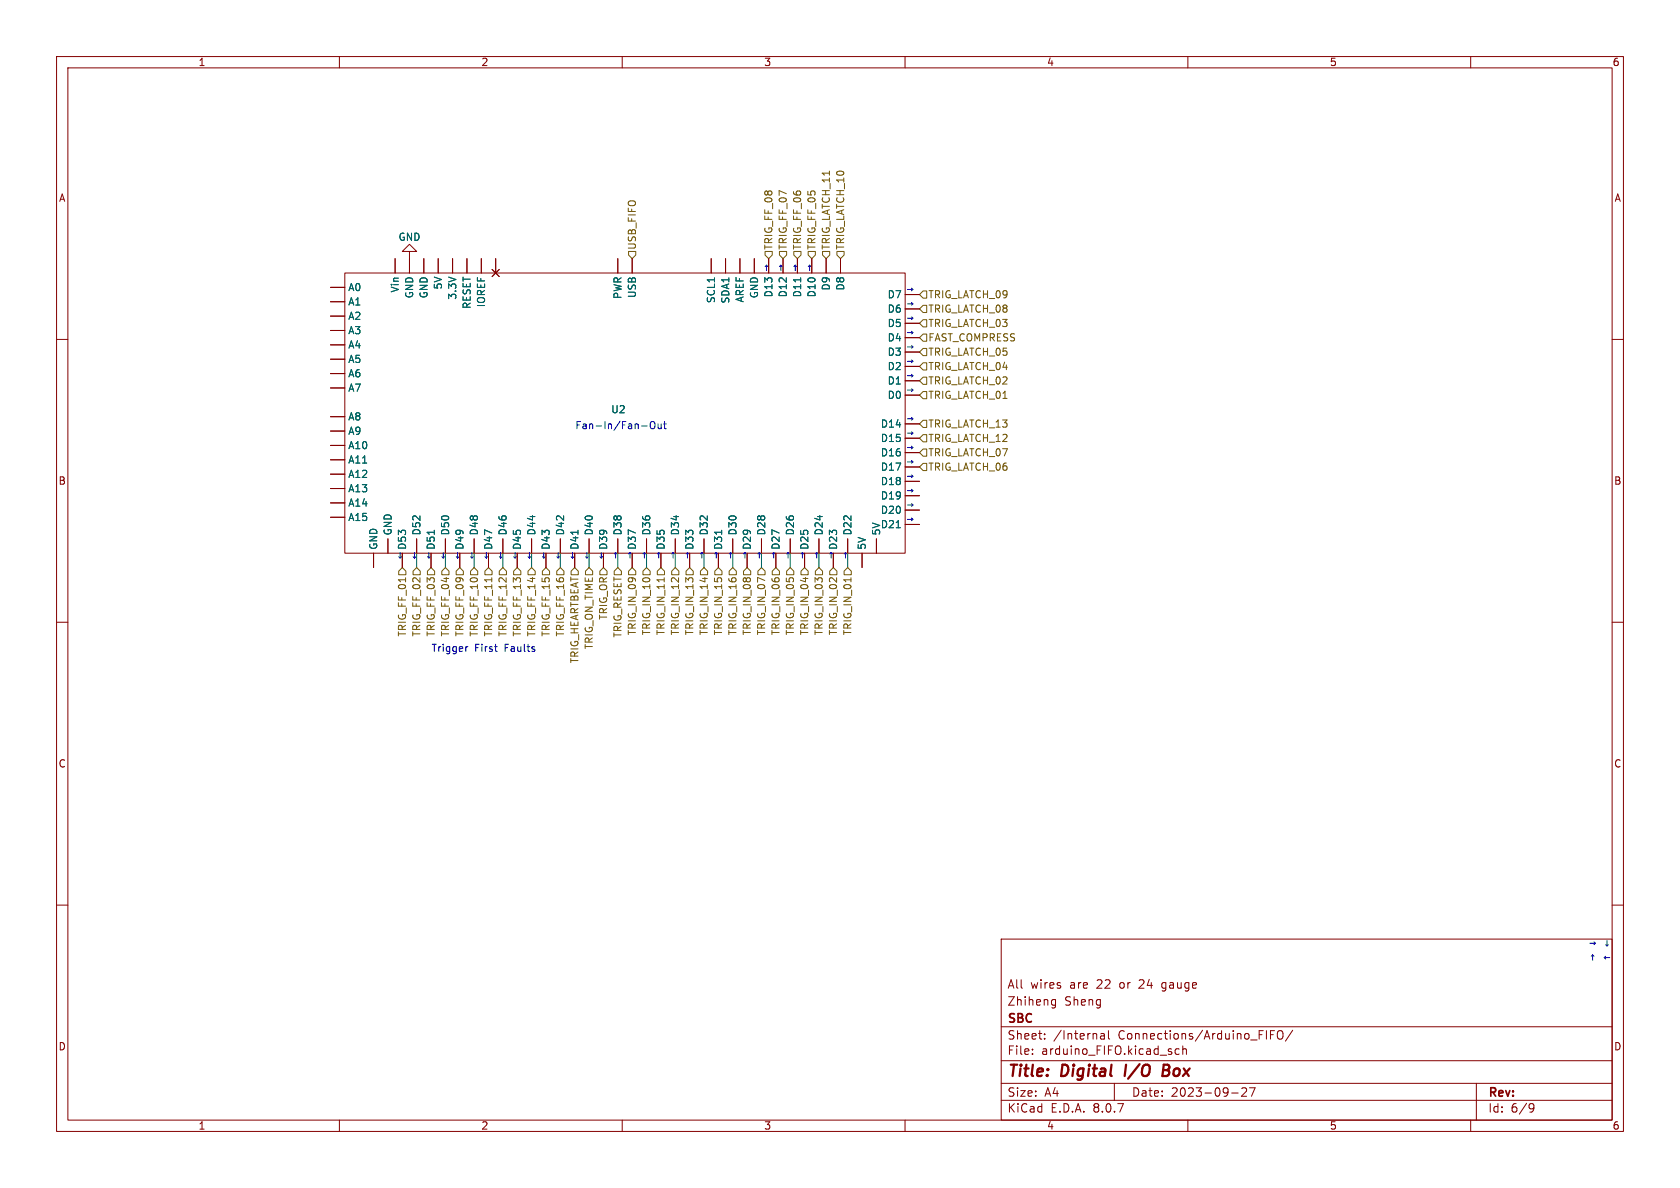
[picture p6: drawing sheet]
<svg xmlns="http://www.w3.org/2000/svg" width="297mm" height="210mm" viewBox="0 0 297 210" stroke-linecap="round" stroke-linejoin="round" font-family="sans-serif">
<g fill="none" stroke="#840000" stroke-width=".18">
<path d="M10 10h277v190h-277zM12 12h273v186h-273zM60 10v2M110 10v2M160 10v2M210 10v2M260 10v2M58.4 50.8h2.6M58.4 53.3h2.6M58.4 55.9h2.6M58.4 58.4h2.6M61 48.3h99v49.5h-99z"/>
<path d="M69.8 45.7v2.6M72.4 44.5h1.3l-1.3-1.3-1.3 1.3h1.3v3.8M74.9 45.7v2.6M77.5 45.7v2.6M80 45.7v2.6M82.5 45.7v2.6M85.1 45.7v2.6M87 47.6l1.3 1.3M87.6 45.7v2.6M88.3 47.6l-1.3 1.3M109.2 45.7v2.6M111.8 45.7v2.6"/>
<path d="M125.7 45.7v2.6M128.3 45.7v2.6M130.8 45.7v2.6M133.3 45.7v2.6M135.9 45.7v2.6M138.4 45.7v2.6M141 45.7v2.6M143.5 45.7v2.6M146 45.7v2.6M148.6 45.7v2.6M10 60h2M58.4 78.7h2.6"/>
<path d="M58.4 61h2.6M58.4 63.5h2.6M58.4 66h2.6M58.4 68.6h2.6M58.4 73.7h2.6M58.4 76.2h2.6M285 60h2M58.4 81.3h2.6M58.4 83.8h2.6M58.4 86.4h2.6M58.4 88.9h2.6M58.4 91.4h2.6"/>
<path d="M66 97.8v2.5M68.6 95.3v2.5M71.1 97.8v2.5M73.7 95.3v2.5M76.2 97.8v2.5M78.7 95.3v2.5M81.3 97.8v2.5M83.8 95.3v2.5M86.4 97.8v2.5M88.9 95.3v2.5M91.4 97.8v2.5M94 95.3v2.5"/>
<path d="M96.5 97.8v2.5M99.1 95.3v2.5M101.6 97.8v2.5M104.1 95.3v2.5M106.7 97.8v2.5M109.2 95.3v2.5M111.8 97.8v2.5M114.3 95.3v2.5M116.8 97.8v2.5M119.4 95.3v2.5M121.9 97.8v2.5M124.5 95.3v2.5"/>
<path d="M127 97.8v2.5M129.5 95.3v2.5M132.1 97.8v2.5M134.6 95.3v2.5M137.2 97.8v2.5M139.7 95.3v2.5M142.2 97.8v2.5M144.8 95.3v2.5M147.3 97.8v2.5M149.9 95.3v2.5M152.4 97.8v2.5M154.9 95.3v2.5"/>
<path d="M10 110h2M285 110h2M10 160h2M177 166h108v32h-108zM186 177.6h.6M186 176.8h.6M186.6 176.7v1.2l-.1 .2-.4 .1M285 160h2M60 198v2M110 198v2M160 198v2M177 194.5h108"/>
<path d="M177 191.5h108M177 187.5h108M177 181.5h108M182.5 186.3v.1M182.5 185.5v.1M184.7 183.6v.1M184.7 182.8v.1M194.6 182.8h.6v.9M195.2 183.1h-.5a.29 .29 0 0 0-.2 .3 .29 .29 0 0 0 .2 .3l.5-.1M196 182.2v1.3l.2 .2M197 191.5v3M208.5 185.5l-.5-.1-.3 .3v.4l.2 .2h.6"/>
<path d="M209.1 185.5l.2-.1 .4 .1v.9M209.1 184.9v1.5M210 198v2M217.7 193.2h1.2M219.5 192.4l.6-.1 .2 .1 .1 .3-.9 1.1h.9M220.9 192.3h1l-.7 1.5M224.6 182.9h.5M225.3 182.2h-.7v1.5M226 182.3a.5 .5 0 0 1 .6-.1 .5 .5 0 0 1 .2 .5v.5a.5 .5 0 0 1-.5 .5 .5 .5 0 0 1-.5-.5v-.5zM228.5 182.1l-1.3 2M260 198v2M261 191.5v6.5"/>
<path d="M270.6 195.1l.5 .1a.99 .99 0 0 1-.4 1.4h-.2M271.2 195.7l-.3 .3h-.3"/>
</g>
<path d="M199.1 188.2l-.3 2M205.6 189.2h.7M206.3 189.2l.3 .1M206.4 188.2h-.7l-.2 2 1-.1M206.5 189.1l-.2 .1" fill="none" stroke="#840000" stroke-width=".4"/>
<path d="M141.5 49.1v.7M76.8 93.7v.8M102.2 93.7v.8M127.6 93.7v.8M158.4 93.3h.8" fill="none" stroke="#006464" stroke-width=".18"/>
<g fill="none" stroke="#725600" stroke-width=".18">
<path d="M111.1 44.5h1.3v.6l-.6 .6-.7-.6zM135.3 44.5h1.2v.6l-.6 .6-.6-.6zM137.8 44.5h1.3v.6l-.7 .6-.6-.6zM140.3 44.5h1.3v.6l-.6 .6-.7-.6zM142.9 44.5h1.2v.6l-.6 .6-.6-.6zM145.4 44.5h1.3v.6l-.7 .6-.6-.6zM148 44.5h1.2v.6l-.6 .6-.6-.6zM163.2 51.4h.6v1.3h-.6l-.6-.6zM163.2 56.5h.6v1.3h-.6l-.6-.6zM163.2 54h.6v1.2h-.6l-.6-.6zM163.2 59.1h.6v1.2h-.6l-.6-.6zM163.2 79.4h.6v1.2h-.6l-.6-.6z"/>
<path d="M163.2 76.8h.6v1.3h-.6l-.6-.6zM163.2 61.6h.6v1.3h-.6l-.6-.7zM163.2 64.1h.6v1.3h-.6l-.6-.6zM163.2 74.3h.6v1.3h-.6l-.6-.7zM163.2 66.7h.6v1.2h-.6l-.6-.6zM163.2 69.2h.6v1.3h-.6l-.6-.6zM163.2 81.9h.6v1.3h-.6l-.6-.6zM71.1 100.3l.7 .7v.6h-1.3v-.6zM73.7 100.3l.6 .7v.6h-1.3v-.6zM75.6 101l.6-.7 .6 .7v.6h-1.2zM78.7 100.3l.7 .7v.6h-1.3v-.6zM81.3 100.3l.6 .7v.6h-1.3v-.6z"/>
<path d="M83.2 101l.6-.7 .7 .7v.6h-1.3zM86.4 100.3l.6 .7v.6h-1.3v-.6zM88.9 100.3l.6 .7v.6h-1.2v-.6zM91.4 100.3l.7 .7v.6h-1.3v-.6zM93.3 101l.7-.7 .6 .7v.6h-1.3zM96.5 100.3l.7 .7v.6h-1.3v-.6zM99.1 100.3l.6 .7v.6h-1.3v-.6zM101.6 100.3l.6 .7v.6h-1.2v-.6zM104.1 100.3l.7 .7v.6h-1.3v-.6zM106 101l.7-.7 .6 .7v.6h-1.3zM109.2 100.3l.7 .7v.6h-1.3v-.6zM111.8 100.3l.6 .7v.6h-1.3v-.6z"/>
<path d="M114.3 100.3l.6 .7v.6h-1.2v-.6zM116.2 101l.6-.7 .7 .7v.6h-1.3zM117.4 102.1v.8M119.4 100.3l.6 .7v.6h-1.3v-.6zM121.9 100.3l.7 .7v.6h-1.3v-.6zM123.8 101l.7-.7 .6 .7v.6h-1.3zM127 100.3l.6 .7v.6h-1.2v-.6zM128.9 101l.6-.7 .7 .7v.6h-1.3zM132.1 100.3l.6 .7v.6h-1.3v-.6zM134.6 100.3l.7 .7v.6h-1.3v-.6zM137.2 100.3l.6 .7v.6h-1.3v-.6zM139.7 100.3l.6 .7v.6h-1.2v-.6z"/>
<path d="M142.2 100.3l.7 .7v.6h-1.3v-.6zM144.8 100.3l.6 .7v.6h-1.3v-.6zM147.3 100.3l.7 .7v.6h-1.3v-.6zM149.9 100.3l.6 .7v.6h-1.3v-.6zM150.4 102.1v.8"/>
</g>
<path d="M113.4 75.3h1M115 74.7l.2-.2a.43 .43 0 0 1 .6 .4v.5a.42 .42 0 0 1-.4 .4 .42 .42 0 0 1-.5-.4zM116.3 74.9l.1 .8 .3 .1 .2-.1M116.9 74.9v.9M117.3 74.9h.5M117.5 74.5v1.1l.3 .2M82.7 114.3l-.3 .1" fill="none" stroke="#0000c2" stroke-width=".18"/>
<g fill="none" stroke="#009600" stroke-width=".18">
<path d="M73.7 97.8v2.5M78.7 97.8v2.5M83.8 97.8v2.5M88.9 97.8v2.5M94 97.8v2.5M99.1 97.8v2.5M104.1 97.8v2.5M109.2 97.8v2.5M114.3 97.8v2.5M119.4 97.8v2.5M124.5 97.8v2.5M129.5 97.8v2.5"/>
<path d="M134.6 97.8v2.5M139.7 97.8v2.5M144.8 97.8v2.5M149.9 97.8v2.5"/>
</g>
<g font-size="2.8" fill="#840000">
<text x="178" y="190.9">Title:</text>
<text x="187.7" y="190.9">Digital</text>
<text x="199.7" y="190.9">I/O</text>
<text x="207.2" y="190.9">Box</text>
</g>
<g font-size="2.1" fill="#840000">
<text x="178" y="178">Zhiheng</text>
<text x="178" y="175">All</text>
<text x="182.2" y="175">wires</text>
<text x="188.2" y="178">Sheng</text>
<text x="189.2" y="175">are</text>
<text x="194" y="175">22</text>
<text x="198.2" y="175">or</text>
<text x="201.8" y="175">24</text>
<text x="205.9" y="175">gauge</text>
<text x="178" y="184">Sheet:</text>
<text x="178" y="181.2">SBC</text>
<text x="186.2" y="184">/Internal</text>
<text x="197.7" y="184">Connections/Arduino_FIFO/</text>
<text x="178" y="186.7">File:</text>
<text x="184.1" y="186.7">arduino_FIFO.kicad_sch</text>
<text x="178" y="196.9">KiCad</text>
<text x="178" y="194.1">Size:</text>
<text x="184.7" y="194.1">A4</text>
<text x="185.7" y="196.9">E.D.A.</text>
<text x="193.3" y="196.9">8.0.7</text>
<text x="200" y="194.1">Date:</text>
<text x="207" y="194.1">2023-09-27</text>
<text x="263" y="194.3">Rev:</text>
<text x="263" y="196.9">Id:</text>
<text x="267.1" y="196.9">6/9</text>
</g>
<g font-size="1.8" fill="#840000">
<text x="35" y="11.9">1</text>
<text x="85" y="11.9">2</text>
<text x="135" y="11.9">3</text>
<text x="185" y="11.9">4</text>
<text x="235" y="11.9">5</text>
<text x="285" y="11.9">6</text>
<text x="10.3" y="35.9">A</text>
<text x="285.3" y="35.9">A</text>
<text x="160" y="51.8">þÿ!’</text>
<text x="160" y="56.9">þÿ!’</text>
<text x="160" y="54.4">þÿ!’</text>
<text x="160" y="59.4">þÿ!’</text>
<text x="160" y="62">þÿ!’</text>
<text x="160" y="64.5">þÿ!’</text>
<text x="160" y="67.1">þÿ!’</text>
<text x="160" y="69.6">þÿ!’</text>
<text x="160" y="77.2">þÿ!’</text>
<text x="160" y="74.7">þÿ!’</text>
<text x="160" y="79.8">þÿ!’</text>
<text x="160" y="82.3">þÿ!’</text>
<text x="10.3" y="85.9">B</text>
<text x="160" y="89.9">þÿ!’</text>
<text x="160" y="84.8">þÿ!’</text>
<text x="160" y="87.4">þÿ!’</text>
<text x="285.3" y="85.9">B</text>
<text x="160" y="92.5">þÿ!’</text>
<text x="10.3" y="135.9">C</text>
<text x="285.3" y="135.9">C</text>
<text x="10.3" y="185.9">D</text>
<text x="285.3" y="185.9">D</text>
<text x="35" y="199.9">1</text>
<text x="85" y="199.9">2</text>
<text x="135" y="199.9">3</text>
<text x="185" y="199.9">4</text>
<text x="235" y="199.9">5</text>
<text x="285" y="199.9">6</text>
</g>
<g font-size="1.8" fill="#006464">
<text x="70.4" y="42.8">GND</text>
<text x="61.5" y="51.7">A0</text>
<text x="70.7" y="51.8" transform="rotate(-90 70.7 51.8)">Vin</text>
<text x="73.3" y="52.8" transform="rotate(-90 73.3 52.8)">GND</text>
<text x="75.8" y="52.8" transform="rotate(-90 75.8 52.8)">GND</text>
<text x="78.3" y="51.3" transform="rotate(-90 78.3 51.3)">5V</text>
<text x="80.9" y="53.1" transform="rotate(-90 80.9 53.1)">3.3V</text>
<text x="110.1" y="53" transform="rotate(-90 110.1 53)">PWR</text>
<text x="112.6" y="52.8" transform="rotate(-90 112.6 52.8)">USB</text>
<text x="126.6" y="53.7" transform="rotate(-90 126.6 53.7)">SCL1</text>
<text x="129.1" y="53.7" transform="rotate(-90 129.1 53.7)">SDA1</text>
<text x="131.7" y="53.6" transform="rotate(-90 131.7 53.6)">AREF</text>
<text x="134.2" y="52.8" transform="rotate(-90 134.2 52.8)">GND</text>
<text x="136.8" y="52.7" transform="rotate(-90 136.8 52.7)">D13</text>
<text x="139.3" y="52.7" transform="rotate(-90 139.3 52.7)">D12</text>
<text x="141.8" y="52.7" transform="rotate(-90 141.8 52.7)">D11</text>
<text x="144.4" y="52.7" transform="rotate(-90 144.4 52.7)">D10</text>
<text x="146.9" y="51.5" transform="rotate(-90 146.9 51.5)">D9</text>
<text x="149.5" y="51.5" transform="rotate(-90 149.5 51.5)">D8</text>
<text x="156.8" y="52.9">D7</text>
<text x="61.5" y="54.2">A1</text>
<text x="61.5" y="56.7">A2</text>
<text x="61.5" y="59.3">A3</text>
<text x="83.4" y="54.7" transform="rotate(-90 83.4 54.7)">RESET</text>
<text x="86" y="54.4" transform="rotate(-90 86 54.4)">IOREF</text>
<text x="156.8" y="58">D5</text>
<text x="156.8" y="55.5">D6</text>
<text x="61.5" y="61.8">A4</text>
<text x="61.5" y="64.4">A5</text>
<text x="156.8" y="65.6">D2</text>
<text x="156.8" y="63.1">D3</text>
<text x="156.8" y="60.6">D4</text>
<text x="61.5" y="66.9">A6</text>
<text x="61.5" y="69.4">A7</text>
<text x="156.8" y="70.7">D0</text>
<text x="156.8" y="68.2">D1</text>
<text x="61.5" y="74.5">A8</text>
<text x="61.5" y="77.1">A9</text>
<text x="108" y="73.3">U2</text>
<text x="155.6" y="75.8">D14</text>
<text x="61.5" y="79.6">A10</text>
<text x="61.5" y="82.1">A11</text>
<text x="155.6" y="78.3">D15</text>
<text x="155.6" y="80.9">D16</text>
<text x="155.6" y="83.4">D17</text>
<text x="61.5" y="84.7">A12</text>
<text x="61.5" y="87.2">A13</text>
<text x="61.5" y="89.8">A14</text>
<text x="155.6" y="86">D18</text>
<text x="155.6" y="88.5">D19</text>
<text x="61.5" y="92.3">A15</text>
<text x="69.4" y="94.7" transform="rotate(-90 69.4 94.7)">GND</text>
<text x="74.5" y="94.7" transform="rotate(-90 74.5 94.7)">D52</text>
<text x="79.6" y="94.7" transform="rotate(-90 79.6 94.7)">D50</text>
<text x="84.7" y="94.7" transform="rotate(-90 84.7 94.7)">D48</text>
<text x="89.8" y="94.7" transform="rotate(-90 89.8 94.7)">D46</text>
<text x="94.8" y="94.7" transform="rotate(-90 94.8 94.7)">D44</text>
<text x="99.9" y="94.7" transform="rotate(-90 99.9 94.7)">D42</text>
<text x="105" y="94.7" transform="rotate(-90 105 94.7)">D40</text>
<text x="110.1" y="94.7" transform="rotate(-90 110.1 94.7)">D38</text>
<text x="115.2" y="94.7" transform="rotate(-90 115.2 94.7)">D36</text>
<text x="120.2" y="94.7" transform="rotate(-90 120.2 94.7)">D34</text>
<text x="125.3" y="94.7" transform="rotate(-90 125.3 94.7)">D32</text>
<text x="130.4" y="94.7" transform="rotate(-90 130.4 94.7)">D30</text>
<text x="135.5" y="94.7" transform="rotate(-90 135.5 94.7)">D28</text>
<text x="140.6" y="94.7" transform="rotate(-90 140.6 94.7)">D26</text>
<text x="145.6" y="94.7" transform="rotate(-90 145.6 94.7)">D24</text>
<text x="150.7" y="94.7" transform="rotate(-90 150.7 94.7)">D22</text>
<text x="155.6" y="91">D20</text>
<text x="155.6" y="93.6">D21</text>
<text x="155.8" y="94.7" transform="rotate(-90 155.8 94.7)">5V</text>
<text x="66.9" y="97.3" transform="rotate(-90 66.9 97.3)">GND</text>
<text x="72" y="97.3" transform="rotate(-90 72 97.3)">D53</text>
<text x="77.1" y="97.3" transform="rotate(-90 77.1 97.3)">D51</text>
<text x="82.1" y="97.3" transform="rotate(-90 82.1 97.3)">D49</text>
<text x="87.2" y="97.3" transform="rotate(-90 87.2 97.3)">D47</text>
<text x="92.3" y="97.3" transform="rotate(-90 92.3 97.3)">D45</text>
<text x="97.4" y="97.3" transform="rotate(-90 97.4 97.3)">D43</text>
<text x="102.5" y="97.3" transform="rotate(-90 102.5 97.3)">D41</text>
<text x="107.5" y="97.3" transform="rotate(-90 107.5 97.3)">D39</text>
<text x="112.6" y="97.3" transform="rotate(-90 112.6 97.3)">D37</text>
<text x="117.7" y="97.3" transform="rotate(-90 117.7 97.3)">D35</text>
<text x="122.8" y="97.3" transform="rotate(-90 122.8 97.3)">D33</text>
<text x="127.9" y="97.3" transform="rotate(-90 127.9 97.3)">D31</text>
<text x="132.9" y="97.3" transform="rotate(-90 132.9 97.3)">D29</text>
<text x="138" y="97.3" transform="rotate(-90 138 97.3)">D27</text>
<text x="143.1" y="97.3" transform="rotate(-90 143.1 97.3)">D25</text>
<text x="148.2" y="97.3" transform="rotate(-90 148.2 97.3)">D23</text>
<text x="153.3" y="97.3" transform="rotate(-90 153.3 97.3)">5V</text>
</g>
<g font-size="1.8" fill="#725600">
<text x="112.6" y="44.3" transform="rotate(-90 112.6 44.3)">USB_FIFO</text>
<text x="136.8" y="44.3" transform="rotate(-90 136.8 44.3)">TRIG_FF_08</text>
<text x="139.3" y="44.3" transform="rotate(-90 139.3 44.3)">TRIG_FF_07</text>
<text x="141.8" y="44.3" transform="rotate(-90 141.8 44.3)">TRIG_FF_06</text>
<text x="144.4" y="44.3" transform="rotate(-90 144.4 44.3)">TRIG_FF_05</text>
<text x="146.9" y="44.3" transform="rotate(-90 146.9 44.3)">TRIG_LATCH_11</text>
<text x="149.5" y="44.3" transform="rotate(-90 149.5 44.3)">TRIG_LATCH_10</text>
<text x="164" y="52.9">TRIG_LATCH_09</text>
<text x="164" y="58">TRIG_LATCH_03</text>
<text x="164" y="55.5">TRIG_LATCH_08</text>
<text x="164" y="63.1">TRIG_LATCH_05</text>
<text x="164" y="60.6">FAST_COMPRESS</text>
<text x="164" y="65.6">TRIG_LATCH_04</text>
<text x="164" y="68.2">TRIG_LATCH_02</text>
<text x="164" y="70.7">TRIG_LATCH_01</text>
<text x="164" y="75.8">TRIG_LATCH_13</text>
<text x="164" y="83.4">TRIG_LATCH_06</text>
<text x="164" y="80.9">TRIG_LATCH_07</text>
<text x="164" y="78.3">TRIG_LATCH_12</text>
<text x="72" y="112.6" transform="rotate(-90 72 112.6)">TRIG_FF_01</text>
<text x="74.5" y="112.6" transform="rotate(-90 74.5 112.6)">TRIG_FF_02</text>
<text x="77.1" y="112.6" transform="rotate(-90 77.1 112.6)">TRIG_FF_03</text>
<text x="79.6" y="112.6" transform="rotate(-90 79.6 112.6)">TRIG_FF_04</text>
<text x="82.1" y="112.6" transform="rotate(-90 82.1 112.6)">TRIG_FF_09</text>
<text x="84.7" y="112.6" transform="rotate(-90 84.7 112.6)">TRIG_FF_10</text>
<text x="87.2" y="112.6" transform="rotate(-90 87.2 112.6)">TRIG_FF_11</text>
<text x="89.8" y="112.6" transform="rotate(-90 89.8 112.6)">TRIG_FF_12</text>
<text x="92.3" y="112.6" transform="rotate(-90 92.3 112.6)">TRIG_FF_13</text>
<text x="94.8" y="112.6" transform="rotate(-90 94.8 112.6)">TRIG_FF_14</text>
<text x="97.4" y="112.6" transform="rotate(-90 97.4 112.6)">TRIG_FF_15</text>
<text x="99.9" y="112.6" transform="rotate(-90 99.9 112.6)">TRIG_FF_16</text>
<text x="107.5" y="109.7" transform="rotate(-90 107.5 109.7)">TRIG_OR</text>
<text x="110.1" y="112.8" transform="rotate(-90 110.1 112.8)">TRIG_RESET</text>
<text x="112.6" y="112.4" transform="rotate(-90 112.6 112.4)">TRIG_IN_09</text>
<text x="115.2" y="112.4" transform="rotate(-90 115.2 112.4)">TRIG_IN_10</text>
<text x="117.7" y="112.4" transform="rotate(-90 117.7 112.4)">TRIG_IN_11</text>
<text x="120.2" y="112.4" transform="rotate(-90 120.2 112.4)">TRIG_IN_12</text>
<text x="122.8" y="112.4" transform="rotate(-90 122.8 112.4)">TRIG_IN_13</text>
<text x="125.3" y="112.4" transform="rotate(-90 125.3 112.4)">TRIG_IN_14</text>
<text x="127.9" y="112.4" transform="rotate(-90 127.9 112.4)">TRIG_IN_15</text>
<text x="130.4" y="112.4" transform="rotate(-90 130.4 112.4)">TRIG_IN_16</text>
<text x="132.9" y="112.4" transform="rotate(-90 132.9 112.4)">TRIG_IN_08</text>
<text x="135.5" y="112.4" transform="rotate(-90 135.5 112.4)">TRIG_IN_07</text>
<text x="138" y="112.4" transform="rotate(-90 138 112.4)">TRIG_IN_06</text>
<text x="140.6" y="112.4" transform="rotate(-90 140.6 112.4)">TRIG_IN_05</text>
<text x="143.1" y="112.4" transform="rotate(-90 143.1 112.4)">TRIG_IN_04</text>
<text x="145.6" y="112.4" transform="rotate(-90 145.6 112.4)">TRIG_IN_03</text>
<text x="148.2" y="112.4" transform="rotate(-90 148.2 112.4)">TRIG_IN_02</text>
<text x="150.7" y="112.4" transform="rotate(-90 150.7 112.4)">TRIG_IN_01</text>
<text x="102.5" y="117.4" transform="rotate(-90 102.5 117.4)">TRIG_HEARTBEAT</text>
<text x="105" y="114.9" transform="rotate(-90 105 114.9)">TRIG_ON_TIME</text>
</g>
<g font-size="1.8" fill="#0000c2">
<text x="134.6" y="48">þÿ!‘þÿ!‘þÿ!‘þÿ!‘</text>
<text x="101.6" y="76">Fan-In/Fan-Out</text>
<text x="69.8" y="98.8">þÿ!“þÿ!“þÿ!“þÿ!“þÿ!“þÿ!“þÿ!“þÿ!“þÿ!“þÿ!“þÿ!“þÿ!“þÿ!“þÿ!“þÿ!“þÿ!‘þÿ!‘þÿ!‘þÿ!‘þÿ!‘þÿ!‘þÿ!‘þÿ!‘þÿ!‘þÿ!‘þÿ!‘þÿ!‘þÿ!‘þÿ!‘þÿ!‘þÿ!‘þÿ!‘</text>
<text x="76.2" y="115.3">Trigger</text>
<text x="83.9" y="115.3">First</text>
<text x="89.3" y="115.3">Faults</text>
<text x="280.7" y="167.4">þÿ!’þÿ!“</text>
<text x="280.7" y="169.9">þÿ!‘þÿ!•</text>
</g>
</svg>
